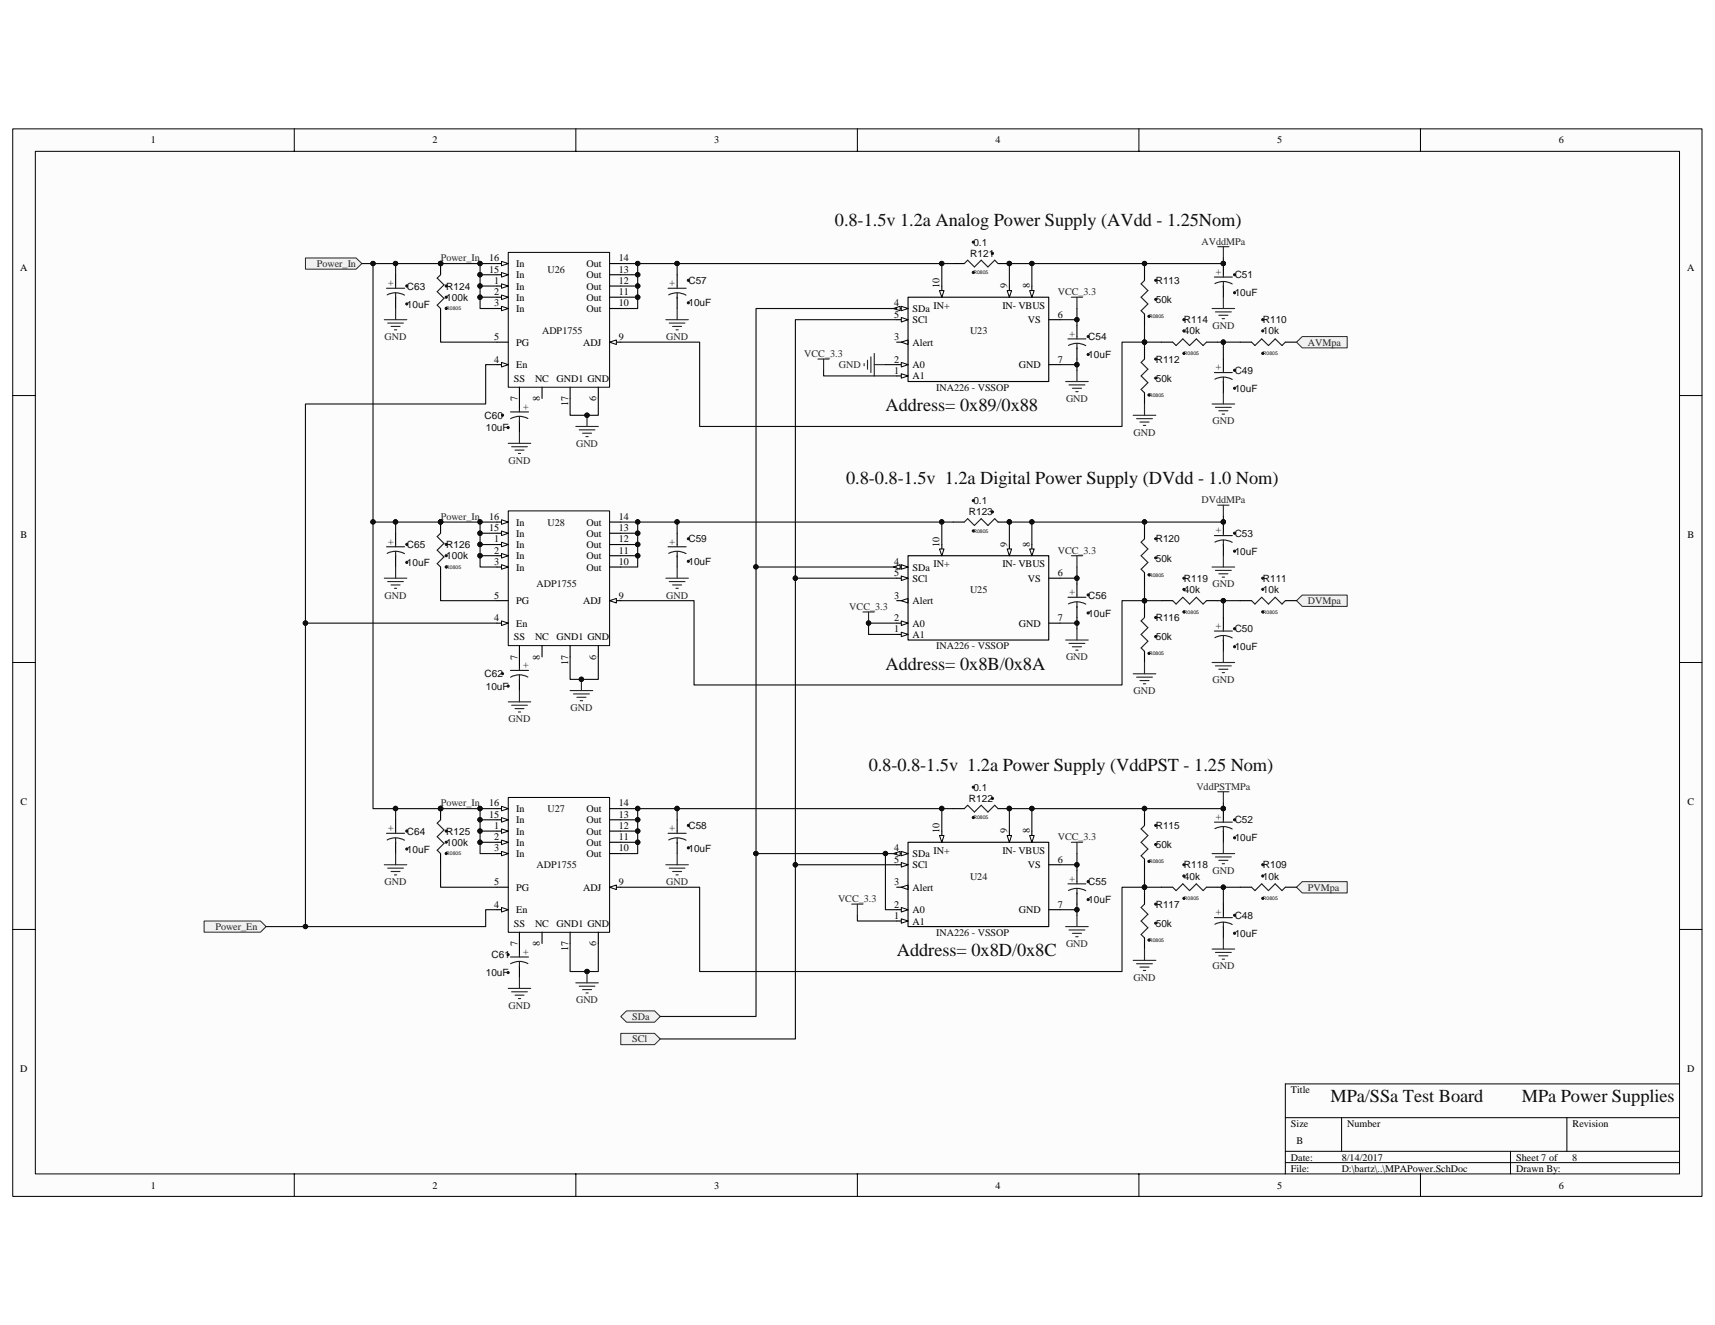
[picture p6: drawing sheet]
<svg xmlns="http://www.w3.org/2000/svg" width="279mm" height="216mm" viewBox="0 0 279 216" stroke-linecap="round" stroke-linejoin="round" font-family="sans-serif">
<path d="M2.1 21h275.2v173.9h-275.2z" fill="#fcfcfc"/>
<path d="M2.1 21h275.2v173.9h-275.2z" fill="none" stroke="#000" stroke-width=".16"/>
<path d="M5.8 24.7h267.8v166.6h-267.8z" fill="#fcfcfc"/>
<g fill="none" stroke="#000" stroke-width=".16">
<path d="M5.8 24.7h267.8v166.6h-267.8zM47.9 21v3.6M93.8 21v3.6M139.7 21v3.6M185.5 21v3.6M231.4 21v3.6M2.1 64.5h3.6M273.6 64.5h3.7M2.1 107.9h3.6M273.6 107.9h3.7M2.1 151.4h3.6M273.6 151.4h3.7"/>
<path d="M273.6 176.6h-64.2v14.7M47.9 191.3v3.6M93.8 191.3v3.6M139.7 191.3v3.6M185.5 191.3v3.6M209.4 182.1h64.2M209.4 187.6h64.2M209.4 189.4h64.2M218.6 182.1v5.5M231.4 191.3v3.6M246.1 187.6v3.7M255.3 182.1v5.5"/>
</g>
<g fill="#0e0e0e" stroke="#0e0e0e" stroke-width=".16">
<path d="M201 47.6h.3v.2h-.3z" fill-rule="evenodd"/>
<path d="M201 44.6h.3v.3h-.3z" fill-rule="evenodd"/>
<path d="M66.1 46.5h.3v.2h-.3z" fill-rule="evenodd"/>
<circle cx="71.8" cy="42.9" r=".35"/>
<circle cx="112.1" cy="49.3" r=".17"/>
<circle cx="112.1" cy="45.7" r=".17"/>
<circle cx="199.3" cy="42.9" r=".35"/>
<circle cx="110.3" cy="42.9" r=".35"/>
<circle cx="186.5" cy="42.9" r=".36"/>
<circle cx="168.1" cy="42.9" r=".35"/>
<circle cx="49.8" cy="101.5" r=".36"/>
<circle cx="66.3" cy="49.5" r=".17"/>
<circle cx="64.4" cy="42.9" r=".35"/>
</g>
<path d="M64.5 44.8v1.8M64.5 48.4v1.9M110.3 44.8v1.8M110.3 48.4v1.9M199.3 42.9v1.9M199.3 46.6v1.8" fill="none" stroke="#000" stroke-width=".18"/>
<path d="M63 47h2.9M63.1 48a2.94 2.94 0 0 1 2.8 .1M64.5 46.6v.4M64.5 47.7v.9M108.8 47h3M108.9 48a2.94 2.94 0 0 1 2.9 .1M110.3 46.6v.4M110.3 47.7v.9M197.8 45.1h3M197.9 46.2a2.87 2.87 0 0 1 2.8 .1M199.3 44.8v.3M199.3 45.9v.9" fill="none" stroke="#1c1c1c" stroke-width=".18"/>
<g fill="none" stroke="#262626" stroke-width=".18">
<path d="M62.6 52.1h3.7M63.2 52.6h2.5M63.7 53.2h1.5M64.3 53.7h.3M64.5 50.3v1.8M108.5 52.1h3.6M109 52.6h2.6M109.6 53.2h1.4M110.1 53.7h.4M110.3 50.3v1.8M197.5 50.3h3.6M198 50.8h2.6"/>
<path d="M198.4 40.2h1.8M198.6 51.4h1.4M199.1 51.9h.4M199.3 40.2v1.8M199.3 48.4v1.9"/>
</g>
<path d="M64.5 42.9v1.9M110.3 42.9v1.9M199.3 42v.9h-31.2M49.8 101.5h31.2" fill="none" stroke="#0e0e0e" stroke-width=".18"/>
<path d="M33.3 150.1h9.1l.9 .9-.9 .9h-9.1z" fill-rule="evenodd" fill="#f0f0f0" stroke="#262626" stroke-width=".16"/>
<g fill="none" stroke="#262626" stroke-width=".18">
<path d="M93.8 69.5h3.7M94.4 70h2.5M94.9 70.6h1.5M95.5 71.1h.3M95.6 67.7v1.8M173.6 62.2h3.7M174.2 62.7h2.5M174.7 63.3h1.5M175.3 63.8h.3M175.5 60.3v1.9M184.6 67.7h3.7M185.2 68.2h2.5"/>
<path d="M185.7 68.8h1.5M186.3 69.3h.3M186.5 65.8v1.9"/>
</g>
<g fill="#0e0e0e" stroke="#0e0e0e" stroke-width=".16">
<path d="M188.2 61.5h.2v.2h-.2z" fill-rule="evenodd"/>
<path d="M188.2 58.4h.2v.2h-.2z" fill-rule="evenodd"/>
<path d="M187.1 64.2h.2v.3h-.2z" fill-rule="evenodd"/>
<path d="M177.2 57.6h.2v.3h-.2z" fill-rule="evenodd"/>
<path d="M177.2 54.7h.2v.2h-.2z" fill-rule="evenodd"/>
<circle cx="95.6" cy="67.7" r=".35"/>
<circle cx="186.5" cy="42.9" r=".36"/>
</g>
<path d="M175.5 53v1.8M175.5 56.7v1.8M186.5 56.7v1.8M146.1 61.3h1.8M186.5 64v1.8" fill="none" stroke="#000" stroke-width=".18"/>
<path d="M174 55.2h2.9M174.1 56.3a2.94 2.94 0 0 1 2.8 0M175.5 54.8v.4M175.5 55.9v1M186.5 58.5l-.6 .6 1.1 1.1-1.1 1.1 1.1 1.1-1.1 1.1 .6 .5" fill="none" stroke="#1c1c1c" stroke-width=".18"/>
<path d="M186.5 42.9v1" fill="none" stroke="#0e0e0e" stroke-width=".18"/>
<path d="M146.8 60.9l1.1 .4-1.1 .3z" fill="#fcfcfc"/>
<path d="M146.8 60.9l1.1 .4-1.1 .3z" fill="none" stroke="#000" stroke-width=".16"/>
<path d="M146.1 59.4h1.8" fill="none" stroke="#000" stroke-width=".18"/>
<path d="M146.8 59.1l1.1 .3-1.1 .4z" fill="#fcfcfc"/>
<path d="M146.8 59.1l1.1 .3-1.1 .4z" fill="none" stroke="#000" stroke-width=".16"/>
<path d="M146.1 55.8h1.8" fill="none" stroke="#000" stroke-width=".18"/>
<path d="M146.8 55.8l1.1-.4v.7z" fill="#fcfcfc"/>
<path d="M146.8 55.8l1.1-.4v.7z" fill="none" stroke="#000" stroke-width=".16"/>
<path d="M146.1 50.3h1.8" fill="none" stroke="#000" stroke-width=".18"/>
<path d="M146.8 49.9l1.1 .4-1.1 .3z" fill="#fcfcfc"/>
<path d="M146.8 49.9l1.1 .4-1.1 .3z" fill="none" stroke="#000" stroke-width=".16"/>
<path d="M145.5 50.3l1.1-.4v.7z" fill="#fcfcfc"/>
<path d="M145.5 50.3l1.1-.4v.7z" fill="none" stroke="#000" stroke-width=".16"/>
<path d="M146.1 52.1h1.8" fill="none" stroke="#000" stroke-width=".18"/>
<path d="M146.8 51.7l1.1 .4-1.1 .4z" fill="#fcfcfc"/>
<path d="M146.8 51.7l1.1 .4-1.1 .4z" fill="none" stroke="#000" stroke-width=".16"/>
<path d="M168.1 46.6v1.8M170.9 52.1h1.8M170.9 59.4h1.8" fill="none" stroke="#000" stroke-width=".18"/>
<path d="M167.7 47.3h.8l-.4 1.1z" fill="#fcfcfc"/>
<path d="M167.7 47.3h.8l-.4 1.1z" fill="none" stroke="#000" stroke-width=".16"/>
<path d="M164.4 46.6v1.8" fill="none" stroke="#000" stroke-width=".18"/>
<path d="M164.1 47.3h.7l-.4 1.1z" fill="#fcfcfc"/>
<path d="M164.1 47.3h.7l-.4 1.1z" fill="none" stroke="#000" stroke-width=".16"/>
<path d="M153.4 46.6v1.8" fill="none" stroke="#000" stroke-width=".18"/>
<path d="M153.1 47.3h.7l-.4 1.1z" fill="#fcfcfc"/>
<path d="M153.1 47.3h.7l-.4 1.1z" fill="none" stroke="#000" stroke-width=".16"/>
<path d="M147.9 48.4h23v13.8h-23zM189.2 55.8h1.9M196.6 55.8h1.8M199.3 58.5v1.8M202.1 55.8h1.8M209.4 55.8h1.8M199.3 62.2v1.8" fill="none" stroke="#000" stroke-width=".18"/>
<path d="M101.1 42.9h52.3M144.3 59.4h1.8M155.3 42.9h-1.9v3.7M164.4 46.6v-3.7h3.7v3.7M172.7 52.1h2.8v.9M175.5 50.3v1.8M175.5 59.4v.9M175.5 58.5v.9h-2.8M186.5 53v2.8h-3.7v13.7h-68.8v-13.7h-12.9M189.2 55.8h-2.7v.9M198.4 55.8h.9M202.1 55.8h-2.8v2.7" fill="none" stroke="#0e0e0e" stroke-width=".18"/>
<g fill="#0e0e0e" stroke="#0e0e0e" stroke-width=".16">
<path d="M192.8 53.8h.2v.2h-.2z" fill-rule="evenodd"/>
<path d="M192.8 57.5h.2v.2h-.2z" fill-rule="evenodd"/>
<path d="M201 63.1h.3v.3h-.3z" fill-rule="evenodd"/>
<path d="M201 60.2h.3v.3h-.3z" fill-rule="evenodd"/>
<path d="M205.6 53.8h.2v.2h-.2z" fill-rule="evenodd"/>
<path d="M205.6 57.5h.2v.2h-.2z" fill-rule="evenodd"/>
<circle cx="153.4" cy="42.9" r=".35"/>
<circle cx="110.3" cy="42.9" r=".35"/>
<circle cx="103.9" cy="42.9" r=".35"/>
<circle cx="164.4" cy="42.9" r=".35"/>
<circle cx="168.1" cy="42.9" r=".35"/>
<circle cx="175.4" cy="52.1" r=".35"/>
<circle cx="175.4" cy="59.4" r=".35"/>
<circle cx="186.5" cy="55.8" r=".36"/>
<circle cx="192.9" cy="52.1" r=".17"/>
<circle cx="199.3" cy="55.8" r=".36"/>
<circle cx="205.7" cy="52.1" r=".17"/>
</g>
<path d="M140.8 59.2v.4M141.3 58.7v1.5M141.9 58.1v2.6M142.4 57.6v3.7M142.4 59.4h1.9M174.5 48.4h1.9M175.5 48.4v1.9M197.5 65.8h3.6M198 66.4h2.6M198.6 66.9h1.4M199.1 67.5h.4M199.3 64v1.8" fill="none" stroke="#262626" stroke-width=".18"/>
<path d="M196.6 55.8l-.6 .5-1.1-1.1-1.1 1.1-1.1-1.1-1.1 1.1-.5-.5M209.4 55.8l-.5 .5-1.1-1.1-1.1 1.1-1.2-1.1-1.1 1.1-.5-.5M197.8 60.7h3M197.9 61.8a2.94 2.94 0 0 1 2.8 0M199.3 60.3v.4M199.3 61.4v1" fill="none" stroke="#1c1c1c" stroke-width=".18"/>
<path d="M211.2 55.8l1-1h7.3v1.9h-7.3z" fill-rule="evenodd" fill="#f0f0f0" stroke="#262626" stroke-width=".16"/>
<path d="M198.4 82.3h1.8M199.3 82.3v1.8" fill="none" stroke="#262626" stroke-width=".18"/>
<path d="M211.2 97.9l1-.9h7.3v1.8h-7.3z" fill-rule="evenodd" fill="#f0f0f0" stroke="#262626" stroke-width=".16"/>
<path d="M198.4 129h1.8M199.3 129v1.9" fill="none" stroke="#262626" stroke-width=".18"/>
<path d="M211.2 144.6l1-.9h7.3v1.8h-7.3z" fill-rule="evenodd" fill="#f0f0f0" stroke="#262626" stroke-width=".16"/>
<path d="M60.8 42.9v88.9h20.2M81 59.4h-1.9v6.4h-29.3v85.2h-6.5M81 148.2h-1.9v2.8h-29.3" fill="none" stroke="#0e0e0e" stroke-width=".18"/>
<g fill="#0e0e0e" stroke="#0e0e0e" stroke-width=".16">
<circle cx="49.8" cy="101.5" r=".36"/>
<circle cx="49.8" cy="151" r=".36"/>
<circle cx="60.8" cy="42.9" r=".35"/>
<circle cx="60.8" cy="85" r=".35"/>
<circle cx="64.4" cy="131.7" r=".36"/>
<circle cx="71.8" cy="131.7" r=".36"/>
<circle cx="78.2" cy="131.7" r=".36"/>
</g>
<path d="M49.8 42h8.2l.9 .9-.9 1h-8.2z" fill-rule="evenodd" fill="#f0f0f0" stroke="#262626" stroke-width=".16"/>
<path d="M103.9 42.9v1.9h-2.8" fill="none" stroke="#0e0e0e" stroke-width=".18"/>
<g fill="#0e0e0e" stroke="#0e0e0e" stroke-width=".16">
<circle cx="103.9" cy="44.8" r=".35"/>
<circle cx="103.9" cy="42.9" r=".35"/>
</g>
<path d="M81 59.4h1.8" fill="none" stroke="#000" stroke-width=".18"/>
<path d="M81.7 59.1l1.1 .3-1.1 .4z" fill="#fcfcfc"/>
<path d="M81.7 59.1l1.1 .3-1.1 .4z" fill="none" stroke="#000" stroke-width=".16"/>
<path d="M81 46.6h1.8" fill="none" stroke="#000" stroke-width=".18"/>
<path d="M81.7 46.2l1.1 .4-1.1 .4z" fill="#fcfcfc"/>
<path d="M81.7 46.2l1.1 .4-1.1 .4z" fill="none" stroke="#000" stroke-width=".16"/>
<path d="M99.3 46.6h1.8M99.3 55.8h1.8" fill="none" stroke="#000" stroke-width=".18"/>
<path d="M99.3 55.8l1.1-.4v.7z" fill="#fcfcfc"/>
<path d="M82.8 41.1h16.5v22h-16.5zM99.3 55.8l1.1-.4v.7z" fill="none" stroke="#000" stroke-width=".16"/>
<path d="M81 55.8h1.8M81 48.4h1.8M97.5 63.1v1.8" fill="none" stroke="#000" stroke-width=".18"/>
<path d="M81.7 48.1l1.1 .3-1.1 .4z" fill="#fcfcfc"/>
<path d="M81.7 48.1l1.1 .3-1.1 .4z" fill="none" stroke="#000" stroke-width=".16"/>
<path d="M81 50.3h1.8M99.3 48.4h1.8M84.6 63.1v1.8" fill="none" stroke="#000" stroke-width=".18"/>
<path d="M81.7 49.9l1.1 .4-1.1 .3z" fill="#fcfcfc"/>
<path d="M81.7 49.9l1.1 .4-1.1 .3z" fill="none" stroke="#000" stroke-width=".16"/>
<path d="M81 42.9h1.8M99.3 50.3h1.8" fill="none" stroke="#000" stroke-width=".18"/>
<path d="M81.7 42.6l1.1 .3-1.1 .4z" fill="#fcfcfc"/>
<path d="M81.7 42.6l1.1 .3-1.1 .4z" fill="none" stroke="#000" stroke-width=".16"/>
<path d="M81 44.8h1.8M99.3 42.9h1.8" fill="none" stroke="#000" stroke-width=".18"/>
<path d="M81.7 44.4l1.1 .4-1.1 .3z" fill="#fcfcfc"/>
<path d="M81.7 44.4l1.1 .4-1.1 .3z" fill="none" stroke="#000" stroke-width=".16"/>
<g fill="none" stroke="#000" stroke-width=".18">
<path d="M71.8 42.9v1.9M71.8 50.3v1.8M99.3 44.8h1.8M88.3 63.1v1.8M92.9 63.1v1.8M64.5 86.9v1.8M64.5 90.6v1.8M110.3 86.9v1.8M110.3 90.6v1.8M175.5 95.1v1.9M175.5 98.8v1.8M186.5 98.8v1.8"/>
<path d="M199.3 85.1v1.8M199.3 88.7v1.9M146.1 103.4h1.8M186.5 106.1v1.8"/>
</g>
<g fill="none" stroke="#0e0e0e" stroke-width=".18">
<path d="M58.9 42.9h22.1M71.8 52.1v3.7h9.2M78.2 48.4v1.9h2.8M78.2 42.9v5.5h2.8M78.2 46.6h2.8M78.2 44.8h2.8M101.1 46.6h2.8M101.1 48.4h2.8M103.9 44.8v5.5h-2.8M60.8 85.1h20.2M64.5 85.1v1.8M110.3 85.1v1.8"/>
<path d="M186.5 85.1v.9M199.3 84.1v1h-31.2"/>
</g>
<g fill="#0e0e0e" stroke="#0e0e0e" stroke-width=".16">
<path d="M72.6 48.3h.2v.3h-.2z" fill-rule="evenodd"/>
<path d="M72.6 46.5h.2v.2h-.2z" fill-rule="evenodd"/>
<path d="M72.6 50.1h.2v.3h-.2z" fill-rule="evenodd"/>
<path d="M201 86.8h.3v.2h-.3z" fill-rule="evenodd"/>
<path d="M66.1 91.5h.3v.3h-.3z" fill-rule="evenodd"/>
<path d="M188.2 103.6h.2v.3h-.2z" fill-rule="evenodd"/>
<path d="M188.2 100.5h.2v.2h-.2z" fill-rule="evenodd"/>
<path d="M187.1 106.4h.2v.2h-.2z" fill-rule="evenodd"/>
<path d="M177.2 99.8h.2v.2h-.2z" fill-rule="evenodd"/>
<path d="M177.2 96.8h.2v.3h-.2z" fill-rule="evenodd"/>
<circle cx="103.9" cy="46.6" r=".35"/>
<circle cx="103.9" cy="44.8" r=".35"/>
<circle cx="103.9" cy="48.4" r=".36"/>
<circle cx="78.2" cy="48.4" r=".36"/>
<circle cx="78.2" cy="46.6" r=".35"/>
<circle cx="78.2" cy="44.8" r=".35"/>
<circle cx="78.2" cy="42.9" r=".35"/>
<circle cx="71.8" cy="42.9" r=".35"/>
<circle cx="60.8" cy="42.9" r=".35"/>
<circle cx="64.4" cy="42.9" r=".35"/>
<circle cx="60.8" cy="85" r=".35"/>
<circle cx="64.4" cy="85" r=".35"/>
<circle cx="71.8" cy="85" r=".35"/>
<circle cx="78.2" cy="85" r=".35"/>
<circle cx="112.1" cy="91.5" r=".17"/>
<circle cx="112.1" cy="87.8" r=".17"/>
<circle cx="201.1" cy="89.8" r=".17"/>
<circle cx="199.3" cy="85" r=".35"/>
<circle cx="110.3" cy="85" r=".35"/>
<circle cx="186.5" cy="85" r=".36"/>
<circle cx="168.1" cy="85" r=".35"/>
<circle cx="66.3" cy="88.7" r=".17"/>
<circle cx="94.7" cy="110.7" r=".35"/>
</g>
<g fill="none" stroke="#1c1c1c" stroke-width=".18">
<path d="M71.8 44.8l-.6 .5 1.1 1.1-1.1 1.1 1.1 1.1-1.1 1.1 .6 .6M63 89.1h2.9M63.1 90.2a2.94 2.94 0 0 1 2.8 0M64.5 88.7v.4M64.5 89.8v.9M108.8 89.1h3M108.9 90.2a2.94 2.94 0 0 1 2.9 0M110.3 88.7v.4M110.3 89.8v.9M174 97.3h2.9M174.1 98.4a2.94 2.94 0 0 1 2.8 0M175.5 97v.3"/>
<path d="M175.5 98.1v.9M197.8 87.3h3M197.9 88.3a2.94 2.94 0 0 1 2.8 .1M199.3 86.9v.4M199.3 88v.9M186.5 100.6l-.6 .6 1.1 1.1-1.1 1.1 1.1 1.1-1.1 1.1 .6 .5"/>
</g>
<g fill="none" stroke="#262626" stroke-width=".18">
<path d="M62.6 94.2h3.7M63.2 94.8h2.5M63.7 95.3h1.5M64.3 95.9h.3M64.5 92.4v1.8M108.5 94.2h3.6M109 94.8h2.6M109.6 95.3h1.4M110.1 95.9h.4M110.3 92.4v1.8M197.5 92.4h3.6M198 92.9h2.6"/>
<path d="M198.6 93.5h1.4M199.1 94h.4M199.3 90.6v1.8M92.9 112.5h3.7M93.4 113.1h2.6M94 113.6h1.5M94.5 114.2h.4M94.7 110.7v1.8M173.6 104.3h3.7M174.2 104.8h2.5M174.7 105.4h1.5M175.3 105.9h.3"/>
<path d="M175.5 102.5v1.8M184.6 109.8h3.7M185.2 110.3h2.5M185.7 110.9h1.5M186.3 111.4h.3M186.5 107.9v1.9"/>
</g>
<path d="M146.8 103l1.1 .4-1.1 .3z" fill="#fcfcfc"/>
<path d="M146.8 103l1.1 .4-1.1 .3z" fill="none" stroke="#000" stroke-width=".16"/>
<path d="M146.1 101.5h1.8" fill="none" stroke="#000" stroke-width=".18"/>
<path d="M146.8 101.2l1.1 .3-1.1 .4z" fill="#fcfcfc"/>
<path d="M146.8 101.2l1.1 .3-1.1 .4z" fill="none" stroke="#000" stroke-width=".16"/>
<path d="M146.1 97.9h1.8" fill="none" stroke="#000" stroke-width=".18"/>
<path d="M146.8 97.9l1.1-.4v.8z" fill="#fcfcfc"/>
<path d="M146.8 97.9l1.1-.4v.8z" fill="none" stroke="#000" stroke-width=".16"/>
<path d="M146.1 92.4h1.8" fill="none" stroke="#000" stroke-width=".18"/>
<path d="M146.8 92l1.1 .4-1.1 .4z" fill="#fcfcfc"/>
<path d="M146.8 92l1.1 .4-1.1 .4z" fill="none" stroke="#000" stroke-width=".16"/>
<path d="M145.5 92.4l1.1-.4v.8z" fill="#fcfcfc"/>
<path d="M145.5 92.4l1.1-.4v.8z" fill="none" stroke="#000" stroke-width=".16"/>
<path d="M146.1 94.2h1.8" fill="none" stroke="#000" stroke-width=".18"/>
<path d="M146.8 93.9l1.1 .3-1.1 .4z" fill="#fcfcfc"/>
<path d="M146.8 93.9l1.1 .3-1.1 .4z" fill="none" stroke="#000" stroke-width=".16"/>
<path d="M168.1 88.7v1.9M170.9 94.2h1.8M170.9 101.5h1.8" fill="none" stroke="#000" stroke-width=".18"/>
<path d="M167.7 89.5h.8l-.4 1.1z" fill="#fcfcfc"/>
<path d="M167.7 89.5h.8l-.4 1.1z" fill="none" stroke="#000" stroke-width=".16"/>
<path d="M164.4 88.7v1.9" fill="none" stroke="#000" stroke-width=".18"/>
<path d="M164.1 89.5h.7l-.4 1.1z" fill="#fcfcfc"/>
<path d="M164.1 89.5h.7l-.4 1.1z" fill="none" stroke="#000" stroke-width=".16"/>
<path d="M153.4 88.7v1.9" fill="none" stroke="#000" stroke-width=".18"/>
<path d="M153.1 89.5h.7l-.4 1.1z" fill="#fcfcfc"/>
<path d="M153.1 89.5h.7l-.4 1.1z" fill="none" stroke="#000" stroke-width=".16"/>
<path d="M147.9 90.6h23v13.7h-23zM189.2 97.9h1.9M196.6 97.9h1.8M202.1 97.9h1.8M209.4 97.9h1.8M81 101.5h1.8M199.3 100.6v1.9M199.3 104.3v1.8" fill="none" stroke="#000" stroke-width=".18"/>
<path d="M101.1 85.1h52.3M103.9 85.1v1.8h-2.8M155.3 85.1h-1.9v3.6M164.4 88.7v-3.6h3.7v3.6M172.7 94.2h2.8v.9M175.5 92.4v1.8M186.5 95.1v2.8h-3.7v13.7h-69.7v-13.7h-12M189.2 97.9h-2.7v.9M198.4 97.9h.9M202.1 97.9h-2.8v2.7M175.5 101.5v1M175.5 100.6v.9h-2.8" fill="none" stroke="#0e0e0e" stroke-width=".18"/>
<g fill="#0e0e0e" stroke="#0e0e0e" stroke-width=".16">
<path d="M192.8 95.9h.2v.2h-.2z" fill-rule="evenodd"/>
<path d="M192.8 94.1h.2v.2h-.2z" fill-rule="evenodd"/>
<path d="M192.8 99.6h.2v.2h-.2z" fill-rule="evenodd"/>
<path d="M201 105.3h.3v.2h-.3z" fill-rule="evenodd"/>
<path d="M205.6 99.6h.2v.2h-.2z" fill-rule="evenodd"/>
<circle cx="153.4" cy="85" r=".35"/>
<circle cx="110.3" cy="85" r=".35"/>
<circle cx="103.9" cy="85" r=".35"/>
<circle cx="164.4" cy="85" r=".35"/>
<circle cx="168.1" cy="85" r=".35"/>
<circle cx="175.4" cy="94.2" r=".35"/>
<circle cx="175.4" cy="101.5" r=".35"/>
<circle cx="186.5" cy="97.9" r=".36"/>
<circle cx="199.3" cy="97.9" r=".36"/>
<circle cx="201.1" cy="102.4" r=".17"/>
<circle cx="205.7" cy="96" r=".17"/>
<circle cx="205.7" cy="94.2" r=".17"/>
<circle cx="103.9" cy="86.9" r=".36"/>
</g>
<path d="M174.5 90.6h1.9M175.5 90.6v1.8M197.5 107.9h3.6M198 108.5h2.6M198.6 109.1h1.4M199.1 109.6h.4M199.3 106.1v1.8" fill="none" stroke="#262626" stroke-width=".18"/>
<path d="M196.6 97.9l-.6 .5-1.1-1.1-1.1 1.1-1.1-1.1-1.1 1.1-.5-.5M209.4 97.9l-.5 .5-1.1-1.1-1.1 1.1-1.2-1.1-1.1 1.1-.5-.5M197.8 102.8h3M197.9 103.9a2.79 2.79 0 0 1 2.8 0M199.3 102.5v.3M199.3 103.5v1" fill="none" stroke="#1c1c1c" stroke-width=".18"/>
<path d="M81.7 101.2l1.1 .3-1.1 .4z" fill="#fcfcfc"/>
<path d="M81.7 101.2l1.1 .3-1.1 .4z" fill="none" stroke="#000" stroke-width=".16"/>
<path d="M81 88.7h1.8" fill="none" stroke="#000" stroke-width=".18"/>
<path d="M81.7 88.3l1.1 .4-1.1 .4z" fill="#fcfcfc"/>
<path d="M81.7 88.3l1.1 .4-1.1 .4z" fill="none" stroke="#000" stroke-width=".16"/>
<path d="M99.3 88.7h1.8M99.3 97.9h1.8" fill="none" stroke="#000" stroke-width=".18"/>
<path d="M99.3 97.9l1.1-.4v.8z" fill="#fcfcfc"/>
<path d="M82.8 83.2h16.5v22h-16.5zM99.3 97.9l1.1-.4v.8z" fill="none" stroke="#000" stroke-width=".16"/>
<path d="M81 97.9h1.8M81 90.6h1.8M97.5 105.2v1.8" fill="none" stroke="#000" stroke-width=".18"/>
<path d="M81.7 90.2l1.1 .4-1.1 .3z" fill="#fcfcfc"/>
<path d="M81.7 90.2l1.1 .4-1.1 .3z" fill="none" stroke="#000" stroke-width=".16"/>
<path d="M81 92.4h1.8M99.3 90.6h1.8M84.6 105.2v1.8" fill="none" stroke="#000" stroke-width=".18"/>
<path d="M81.7 92l1.1 .4-1.1 .4z" fill="#fcfcfc"/>
<path d="M81.7 92l1.1 .4-1.1 .4z" fill="none" stroke="#000" stroke-width=".16"/>
<path d="M81 85.1h1.8M99.3 92.4h1.8" fill="none" stroke="#000" stroke-width=".18"/>
<path d="M81.7 84.7l1.1 .4-1.1 .3z" fill="#fcfcfc"/>
<path d="M81.7 84.7l1.1 .4-1.1 .3z" fill="none" stroke="#000" stroke-width=".16"/>
<path d="M81 86.9h1.8M99.3 85.1h1.8" fill="none" stroke="#000" stroke-width=".18"/>
<path d="M81.7 86.5l1.1 .4-1.1 .4z" fill="#fcfcfc"/>
<path d="M81.7 86.5l1.1 .4-1.1 .4z" fill="none" stroke="#000" stroke-width=".16"/>
<g fill="none" stroke="#000" stroke-width=".18">
<path d="M71.8 85.1v1.8M71.8 92.4v1.8M99.3 86.9h1.8M88.3 105.2v1.8M92.9 105.2v1.8M64.5 133.6v1.8M64.5 137.2v1.9M110.3 133.6v1.8M110.3 137.2v1.9M199.3 131.8v1.8M199.3 135.4v1.8M146.1 150.1h1.8"/>
<path d="M175.5 141.8v1.9M175.5 145.5v1.8M186.5 145.5v1.8M186.5 152.8v1.8"/>
</g>
<path d="M71.8 94.2v3.7h9.2M78.2 90.6v1.8h2.8M78.2 85.1v5.5h2.8M78.2 88.7h2.8M78.2 86.9h2.8M101.1 88.7h2.8M101.1 90.6h2.8M103.9 86.9v5.5h-2.8M64.5 131.8v1.8M110.3 131.8v1.8M186.5 131.8v.9M199.3 130.9v.9h-31.2" fill="none" stroke="#0e0e0e" stroke-width=".18"/>
<g fill="#0e0e0e" stroke="#0e0e0e" stroke-width=".16">
<path d="M72.6 90.4h.2v.3h-.2z" fill-rule="evenodd"/>
<path d="M72.6 88.6h.2v.2h-.2z" fill-rule="evenodd"/>
<path d="M72.6 92.3h.2v.2h-.2z" fill-rule="evenodd"/>
<path d="M201 136.4h.3v.2h-.3z" fill-rule="evenodd"/>
<path d="M201 133.5h.3v.2h-.3z" fill-rule="evenodd"/>
<path d="M66.1 135.3h.3v.2h-.3z" fill-rule="evenodd"/>
<path d="M188.2 150.3h.2v.2h-.2z" fill-rule="evenodd"/>
<path d="M188.2 147.2h.2v.2h-.2z" fill-rule="evenodd"/>
<path d="M187.1 153h.2v.3h-.2z" fill-rule="evenodd"/>
<path d="M177.2 146.5h.2v.2h-.2z" fill-rule="evenodd"/>
<path d="M177.2 143.5h.2v.3h-.2z" fill-rule="evenodd"/>
<circle cx="103.9" cy="88.7" r=".36"/>
<circle cx="103.9" cy="86.9" r=".36"/>
<circle cx="103.9" cy="90.5" r=".36"/>
<circle cx="78.2" cy="90.5" r=".36"/>
<circle cx="78.2" cy="88.7" r=".36"/>
<circle cx="78.2" cy="86.9" r=".36"/>
<circle cx="78.2" cy="85" r=".35"/>
<circle cx="71.8" cy="85" r=".35"/>
<circle cx="71.8" cy="131.7" r=".36"/>
<circle cx="112.1" cy="138.2" r=".17"/>
<circle cx="112.1" cy="134.5" r=".17"/>
<circle cx="199.3" cy="131.7" r=".36"/>
<circle cx="110.3" cy="131.7" r=".36"/>
<circle cx="186.5" cy="131.7" r=".36"/>
<circle cx="168.1" cy="131.7" r=".36"/>
<circle cx="66.3" cy="138.3" r=".17"/>
<circle cx="64.4" cy="131.7" r=".36"/>
<circle cx="95.6" cy="158.3" r=".35"/>
</g>
<g fill="none" stroke="#1c1c1c" stroke-width=".18">
<path d="M71.8 86.9l-.6 .5 1.1 1.1-1.1 1.1 1.1 1.1-1.1 1.1 .6 .6M63 135.8h2.9M63.1 136.9a2.94 2.94 0 0 1 2.8 0M64.5 135.4v.4M64.5 136.5v.9M108.8 135.8h3M108.9 136.9a2.94 2.94 0 0 1 2.9 0M110.3 135.4v.4M110.3 136.5v.9M197.8 134h3M197.9 135a2.87 2.87 0 0 1 2.8 .1M199.3 133.6v.4"/>
<path d="M199.3 134.7v.9M174 144h2.9M174.1 145.1a2.94 2.94 0 0 1 2.8 0M175.5 143.7v.3M175.5 144.8v.9M186.5 147.3l-.6 .6 1.1 1.1-1.1 1.1 1.1 1.1-1.1 1.1 .6 .5"/>
</g>
<g fill="none" stroke="#262626" stroke-width=".18">
<path d="M64.5 139.1v1.8M110.3 139.1v1.8M197.5 139.1h3.6M198 139.6h2.6M199.3 137.2v1.9M62.6 140.9h3.7M63.2 141.5h2.5M63.7 142h1.5M64.3 142.6h.3M95.6 158.3v1.8M108.5 140.9h3.6M109 141.5h2.6"/>
<path d="M109.6 142h1.4M110.1 142.6h.4M173.6 151h3.7M174.2 151.5h2.5M174.7 152.1h1.5M175.3 152.6h.3M175.5 149.2v1.8M184.6 156.5h3.7M185.2 157h2.5M185.7 157.6h1.5M186.3 158.1h.3M186.5 154.6v1.9"/>
<path d="M198.6 140.2h1.4M199.1 140.7h.4M93.8 160.1h3.7M94.4 160.7h2.5M94.9 161.2h1.5M95.5 161.8h.3"/>
</g>
<path d="M146.8 149.7l1.1 .4-1.1 .3z" fill="#fcfcfc"/>
<path d="M146.8 149.7l1.1 .4-1.1 .3z" fill="none" stroke="#000" stroke-width=".16"/>
<path d="M146.1 148.2h1.8" fill="none" stroke="#000" stroke-width=".18"/>
<path d="M146.8 147.9l1.1 .3-1.1 .4z" fill="#fcfcfc"/>
<path d="M146.8 147.9l1.1 .3-1.1 .4z" fill="none" stroke="#000" stroke-width=".16"/>
<path d="M146.1 144.6h1.8" fill="none" stroke="#000" stroke-width=".18"/>
<path d="M146.8 144.6l1.1-.4v.7z" fill="#fcfcfc"/>
<path d="M146.8 144.6l1.1-.4v.7z" fill="none" stroke="#000" stroke-width=".16"/>
<path d="M146.1 139.1h1.8" fill="none" stroke="#000" stroke-width=".18"/>
<path d="M146.8 138.7l1.1 .4-1.1 .3z" fill="#fcfcfc"/>
<path d="M146.8 138.7l1.1 .4-1.1 .3z" fill="none" stroke="#000" stroke-width=".16"/>
<path d="M145.5 139.1l1.1-.4v.7z" fill="#fcfcfc"/>
<path d="M145.5 139.1l1.1-.4v.7z" fill="none" stroke="#000" stroke-width=".16"/>
<path d="M146.1 140.9h1.8" fill="none" stroke="#000" stroke-width=".18"/>
<path d="M146.8 140.5l1.1 .4-1.1 .4z" fill="#fcfcfc"/>
<path d="M146.8 140.5l1.1 .4-1.1 .4z" fill="none" stroke="#000" stroke-width=".16"/>
<path d="M168.1 135.4v1.8M170.9 140.9h1.8M170.9 148.2h1.8" fill="none" stroke="#000" stroke-width=".18"/>
<path d="M167.7 136.1h.8l-.4 1.1z" fill="#fcfcfc"/>
<path d="M167.7 136.1h.8l-.4 1.1z" fill="none" stroke="#000" stroke-width=".16"/>
<path d="M164.4 135.4v1.8" fill="none" stroke="#000" stroke-width=".18"/>
<path d="M164.1 136.1h.7l-.4 1.1z" fill="#fcfcfc"/>
<path d="M164.1 136.1h.7l-.4 1.1z" fill="none" stroke="#000" stroke-width=".16"/>
<path d="M153.4 135.4v1.8" fill="none" stroke="#000" stroke-width=".18"/>
<path d="M153.1 136.1h.7l-.4 1.1z" fill="#fcfcfc"/>
<path d="M153.1 136.1h.7l-.4 1.1z" fill="none" stroke="#000" stroke-width=".16"/>
<path d="M147.9 137.2h23v13.8h-23z" fill="none" stroke="#000" stroke-width=".18"/>
<g fill="#f0f0f0" stroke="#262626" stroke-width=".16">
<path d="M101.1 165.6l1-.9h4.5l1 .9-1 1h-4.5z" fill-rule="evenodd"/>
<path d="M101.1 168.4h5.5l1 .9-1 .9h-5.5z" fill-rule="evenodd"/>
</g>
<path d="M101.1 131.8h52.3M103.9 131.8v1.8h-2.8M155.3 131.8h-1.9v3.6M164.4 135.4v-3.6h3.7v3.6M175.5 139.1v1.8M172.7 140.9h2.8v.9M175.5 148.2v1M175.5 147.3v.9h-2.8M186.5 141.8v2.8h-3.7v13.7h-68.8v-13.7h-12.9M189.2 144.6h-2.7v.9M198.4 144.6h.9M202.1 144.6h-2.8v2.7" fill="none" stroke="#0e0e0e" stroke-width=".18"/>
<g fill="#0e0e0e" stroke="#0e0e0e" stroke-width=".16">
<path d="M192.8 142.6h.2v.3h-.2z" fill-rule="evenodd"/>
<path d="M192.8 140.8h.2v.2h-.2z" fill-rule="evenodd"/>
<path d="M192.8 146.3h.2v.2h-.2z" fill-rule="evenodd"/>
<path d="M201 151.9h.3v.3h-.3z" fill-rule="evenodd"/>
<path d="M205.6 142.6h.2v.3h-.2z" fill-rule="evenodd"/>
<circle cx="153.4" cy="131.7" r=".36"/>
<circle cx="110.3" cy="131.7" r=".36"/>
<circle cx="103.9" cy="131.7" r=".36"/>
<circle cx="164.4" cy="131.7" r=".36"/>
<circle cx="168.1" cy="131.7" r=".36"/>
<circle cx="175.4" cy="140.9" r=".35"/>
<circle cx="175.4" cy="148.2" r=".35"/>
<circle cx="186.5" cy="144.6" r=".36"/>
<circle cx="199.3" cy="144.6" r=".36"/>
<circle cx="201.1" cy="149.1" r=".17"/>
<circle cx="205.7" cy="140.9" r=".17"/>
<circle cx="205.7" cy="146.4" r=".17"/>
<circle cx="103.9" cy="133.6" r=".35"/>
</g>
<path d="M174.5 137.2h1.9M175.5 137.2v1.9M197.5 154.6h3.6M198 155.2h2.6M198.6 155.7h1.4M199.1 156.3h.4M199.3 152.8v1.8" fill="none" stroke="#262626" stroke-width=".18"/>
<path d="M81 148.2h1.8M189.2 144.6h1.9M196.6 144.6h1.8M199.3 147.3v1.9M199.3 151v1.8M202.1 144.6h1.8M209.4 144.6h1.8" fill="none" stroke="#000" stroke-width=".18"/>
<path d="M196.6 144.6l-.6 .5-1.1-1.1-1.1 1.1-1.1-1.1-1.1 1.1-.5-.5M197.8 149.5h3M197.9 150.6a2.94 2.94 0 0 1 2.8 0M199.3 149.2v.3M199.3 150.3v.9M209.4 144.6l-.5 .5-1.1-1.1-1.1 1.1-1.2-1.1-1.1 1.1-.5-.5" fill="none" stroke="#1c1c1c" stroke-width=".18"/>
<path d="M81.7 147.9l1.1 .3-1.1 .4z" fill="#fcfcfc"/>
<path d="M81.7 147.9l1.1 .3-1.1 .4z" fill="none" stroke="#000" stroke-width=".16"/>
<path d="M81 135.4h1.8" fill="none" stroke="#000" stroke-width=".18"/>
<path d="M81.7 135.1l1.1 .3-1.1 .4z" fill="#fcfcfc"/>
<path d="M81.7 135.1l1.1 .3-1.1 .4z" fill="none" stroke="#000" stroke-width=".16"/>
<path d="M99.3 135.4h1.8M99.3 144.6h1.8" fill="none" stroke="#000" stroke-width=".18"/>
<path d="M99.3 144.6l1.1-.4v.7z" fill="#fcfcfc"/>
<path d="M82.8 129.9h16.5v22h-16.5zM99.3 144.6l1.1-.4v.7z" fill="none" stroke="#000" stroke-width=".16"/>
<path d="M81 137.2h1.8M81 144.6h1.8M97.5 151.9v1.8" fill="none" stroke="#000" stroke-width=".18"/>
<path d="M81.7 136.9l1.1 .3-1.1 .4z" fill="#fcfcfc"/>
<path d="M81.7 136.9l1.1 .3-1.1 .4z" fill="none" stroke="#000" stroke-width=".16"/>
<path d="M81 139.1h1.8M99.3 137.2h1.8M84.6 151.9v1.8" fill="none" stroke="#000" stroke-width=".18"/>
<path d="M81.7 138.7l1.1 .4-1.1 .3z" fill="#fcfcfc"/>
<path d="M81.7 138.7l1.1 .4-1.1 .3z" fill="none" stroke="#000" stroke-width=".16"/>
<path d="M81 131.8h1.8M99.3 139.1h1.8" fill="none" stroke="#000" stroke-width=".18"/>
<path d="M81.7 131.4l1.1 .4-1.1 .3z" fill="#fcfcfc"/>
<path d="M81.7 131.4l1.1 .4-1.1 .3z" fill="none" stroke="#000" stroke-width=".16"/>
<path d="M81 133.6h1.8M99.3 131.8h1.8" fill="none" stroke="#000" stroke-width=".18"/>
<path d="M81.7 133.2l1.1 .4-1.1 .4z" fill="#fcfcfc"/>
<path d="M81.7 133.2l1.1 .4-1.1 .4z" fill="none" stroke="#000" stroke-width=".16"/>
<g fill="none" stroke="#000" stroke-width=".18">
<path d="M155.3 42.9h1.8M162.6 42.9h1.8M186.5 43.9v1.8M186.5 51.2v1.8M84.6 64.9v1.9M84.6 68.6v1.8M155.3 85.1h1.8M162.6 85.1h1.8M186.5 86v1.8M186.5 93.3v1.8M84.6 107v1.9M84.6 110.7v1.8"/>
<path d="M71.8 131.8v1.8M71.8 139.1v1.8M99.3 133.6h1.8M155.3 131.8h1.8M162.6 131.8h1.8M186.5 132.7v1.8M186.5 140v1.8M84.6 153.7v1.9M84.6 157.4v1.8M88.3 151.9v1.8M92.9 151.9v1.8"/>
</g>
<g fill="none" stroke="#0e0e0e" stroke-width=".18">
<path d="M146.1 52.1h-16.5v42.1M146.1 50.3h-22.9v42.1M92.9 64.9v2.8h4.6v-2.8M134.2 60.3v1h11.9M146.1 94.2h-16.5v46.7M146.1 92.4h-22.9v46.7M92.9 107v3.7h4.6v-3.7M146.1 101.5h-4.6v1.9h4.6M78.2 137.2v1.9h2.8M78.2 131.8v5.4h2.8M78.2 135.4h2.8M78.2 133.6h2.8"/>
<path d="M101.1 135.4h2.8M101.1 137.2h2.8M103.9 133.6v5.5h-2.8M144.3 139.1v9.1h1.8M146.1 139.1h-22.9v26.5h-15.6M71.8 140.9v3.7h9.2M92.9 153.7v4.6h4.6v-4.6M139.7 149.2v.9h6.4M146.1 140.9h-16.5v28.4h-22"/>
</g>
<g fill="#0e0e0e" stroke="#0e0e0e" stroke-width=".16">
<path d="M72.6 137.1h.2v.3l-.2-.1z" fill-rule="evenodd"/>
<path d="M72.6 135.3h.2v.2h-.2z" fill-rule="evenodd"/>
<path d="M72.6 138.9h.2v.3h-.2z" fill-rule="evenodd"/>
<path d="M82.7 69.5h.2v.3h-.2z" fill-rule="evenodd"/>
<path d="M81.7 67.5h.3v.3h-.3z" fill-rule="evenodd"/>
<path d="M82.7 111.7h.2v.2h-.2z" fill-rule="evenodd"/>
<path d="M82.7 158.4h.2v.2h-.2z" fill-rule="evenodd"/>
<path d="M188.2 48.7h.2v.2h-.2z" fill-rule="evenodd"/>
<path d="M188.2 45.6h.2v.2h-.2z" fill-rule="evenodd"/>
<path d="M187.1 51.4h.2v.3h-.2z" fill-rule="evenodd"/>
<path d="M188.2 90.8h.2v.2h-.2z" fill-rule="evenodd"/>
<path d="M188.2 87.7h.2v.2h-.2z" fill-rule="evenodd"/>
<path d="M187.1 93.5h.2v.3h-.2z" fill-rule="evenodd"/>
<path d="M188.2 137.5h.2v.2h-.2z" fill-rule="evenodd"/>
<path d="M188.2 134.4h.2v.2h-.2z" fill-rule="evenodd"/>
<path d="M187.1 140.2h.2v.3h-.2z" fill-rule="evenodd"/>
<path d="M161.6 41.2h.2v.2h-.2z" fill-rule="evenodd"/>
<path d="M158.4 44.3h.3v.2h-.3z" fill-rule="evenodd"/>
<path d="M158.4 81.5h.3v.2h-.3z" fill-rule="evenodd"/>
<path d="M161.6 83.3h.2v.2h-.2z" fill-rule="evenodd"/>
<path d="M158.4 86.4h.3v.2h-.3z" fill-rule="evenodd"/>
<path d="M161.6 130h.2v.2h-.2z" fill-rule="evenodd"/>
<path d="M158.4 133.1h.3v.2h-.3z" fill-rule="evenodd"/>
<circle cx="103.9" cy="135.4" r=".35"/>
<circle cx="103.9" cy="133.6" r=".35"/>
<circle cx="103.9" cy="137.2" r=".36"/>
<circle cx="78.2" cy="137.2" r=".36"/>
<circle cx="78.2" cy="135.4" r=".35"/>
<circle cx="78.2" cy="133.6" r=".35"/>
<circle cx="78.2" cy="131.7" r=".36"/>
<circle cx="71.8" cy="131.7" r=".36"/>
<circle cx="81.9" cy="109.8" r=".17"/>
<circle cx="82.8" cy="155.6" r=".17"/>
<circle cx="141.5" cy="101.5" r=".35"/>
<circle cx="144.3" cy="139.1" r=".35"/>
<circle cx="129.6" cy="140.9" r=".35"/>
<circle cx="129.6" cy="94.2" r=".35"/>
<circle cx="123.2" cy="139.1" r=".35"/>
<circle cx="123.2" cy="92.4" r=".35"/>
<circle cx="94.7" cy="110.7" r=".35"/>
<circle cx="95.6" cy="158.3" r=".35"/>
<circle cx="95.6" cy="67.7" r=".35"/>
<circle cx="158.6" cy="39.5" r=".17"/>
<circle cx="164.4" cy="42.9" r=".35"/>
<circle cx="164.4" cy="85" r=".35"/>
<circle cx="158.6" cy="128.3" r=".17"/>
<circle cx="164.4" cy="131.7" r=".36"/>
</g>
<g fill="none" stroke="#1c1c1c" stroke-width=".18">
<path d="M157.1 42.9l.5-.5 1.1 1.1 1.2-1.1 1.1 1.1 1.1-1.1 .5 .5M186.5 45.7l-.6 .5 1.1 1.1-1.1 1.1 1.1 1.1-1.1 1.1 .6 .6M83.2 67.1h2.9M84.6 66.8v.3M84.6 67.8v1M86 68.2a2.86 2.86 0 0 0-2.8 0M157.1 85.1l.5-.6 1.1 1.1 1.2-1.1 1.1 1.1 1.1-1.1 .5 .6M186.5 87.8l-.6 .5 1.1 1.2-1.1 1.1 1.1 1.1-1.1 1.1 .6 .5M83.2 109.2h2.9M84.6 108.9v.3M84.6 110v.9M86 110.3a2.86 2.86 0 0 0-2.8 0"/>
<path d="M71.8 133.6l-.6 .5 1.1 1.1-1.1 1.1 1.1 1.1-1.1 1.1 .6 .6M157.1 131.8l.5-.6 1.1 1.1 1.2-1.1 1.1 1.1 1.1-1.1 .5 .6M186.5 134.5l-.6 .6 1.1 1-1.1 1.1 1.1 1.1-1.1 1.1 .6 .6M83.2 155.9h2.9M84.6 155.6v.3M84.6 156.7v.9M86 157a2.86 2.86 0 0 0-2.8 0"/>
</g>
<g fill="none" stroke="#262626" stroke-width=".18">
<path d="M133.2 58.5h1.9M134.2 58.5v1.8M82.8 72.2h3.7M83.4 72.8h2.5M83.9 73.3h1.5M84.5 73.9h.3M84.6 70.4v1.8M140.6 99.7h1.8M141.5 99.7v1.8M82.8 114.4h3.7M83.4 114.9h2.5M83.9 115.5h1.5"/>
<path d="M84.5 116h.3M84.6 112.5v1.9M84.6 159.2v1.9M138.7 147.3h1.9M139.7 147.3v1.9M82.8 161.1h3.7M83.4 161.6h2.5M83.9 162.2h1.5M84.5 162.7h.3"/>
</g>
<g font-size="3" fill="#0e0e0e">
<text x="136" y="36.8">0.8-1.5v 1.2a Analog Power Supply (AVdd - 1.25Nom)</text>
<text x="144.3" y="67">Address= 0x89/0x88</text>
<text x="137.8" y="78.9">0.8-0.8-1.5v 1.2a Digital Power Supply (DVdd - 1.0 Nom)</text>
<text x="144.3" y="109.2">Address= 0x8B/0x8A</text>
<text x="141.5" y="125.6">0.8-0.8-1.5v 1.2a Power Supply (VddPST - 1.25 Nom)</text>
<text x="146.1" y="155.9">Address= 0x8D/0x8C</text>
<text x="216.7" y="179.6">MPa/SSa Test Board</text>
<text x="247.9" y="179.6">MPa Power Supplies</text>
</g>
<g font-size="1.7">
<text x="24.6" y="23.4">1</text>
<text x="70.5" y="23.4">2</text>
<text x="116.3" y="23.4">3</text>
<text x="162.2" y="23.4">4</text>
<text x="208.1" y="23.4">5</text>
<text x="253.9" y="23.4">6</text>
<text x="3.3" y="44.2">A</text>
<text x="79.7" y="42.6">16</text>
<text x="79.7" y="44.4">15</text>
<text x="80.5" y="46.2">1</text>
<text x="84.1" y="47.2">In</text>
<text x="84.1" y="43.5">In</text>
<text x="84.1" y="45.3">In</text>
<text x="95.5" y="47.2">Out</text>
<text x="95.5" y="43.5">Out</text>
<text x="95.5" y="45.3">Out</text>
<text x="100.8" y="46.2">12</text>
<text x="100.8" y="42.6">14</text>
<text x="100.8" y="44.4">13</text>
<text x="153.1" y="47" transform="rotate(-90 153.1 47)">10</text>
<text x="164.1" y="47" transform="rotate(-90 164.1 47)">9</text>
<text x="167.8" y="47" transform="rotate(-90 167.8 47)">8</text>
<text x="274.8" y="44.2">A</text>
<text x="80.5" y="48.1">2</text>
<text x="80.5" y="49.9">3</text>
<text x="84.1" y="49">In</text>
<text x="84.1" y="50.8">In</text>
<text x="95.5" y="49">Out</text>
<text x="95.5" y="50.8">Out</text>
<text x="100.8" y="48.1">11</text>
<text x="100.8" y="49.9">10</text>
<text x="145.6" y="49.9">4</text>
<text x="145.6" y="51.8">5</text>
<text x="148.7" y="50.8">SDa</text>
<text x="148.7" y="52.7">SCl</text>
<text x="152.1" y="50.3">IN+</text>
<text x="163.3" y="50.3">IN- VBUS</text>
<text x="167.5" y="52.7">VS</text>
<text x="172.3" y="51.8">6</text>
<text x="80.5" y="59.1">4</text>
<text x="80.5" y="55.4">5</text>
<text x="84.1" y="60">En</text>
<text x="84.1" y="56.3">PG</text>
<text x="95" y="56.3">ADJ</text>
<text x="100.8" y="55.4">9</text>
<text x="145.6" y="59.1">2</text>
<text x="145.6" y="55.4">3</text>
<text x="148.7" y="60">A0</text>
<text x="148.7" y="56.3">Alert</text>
<text x="166" y="60">GND</text>
<text x="172.3" y="59.1">7</text>
<text x="83.7" y="62.2">SS</text>
<text x="84.3" y="65.4" transform="rotate(-90 84.3 65.4)">7</text>
<text x="87.2" y="62.2">NC</text>
<text x="87.9" y="65.4" transform="rotate(-90 87.9 65.4)">8</text>
<text x="90.7" y="62.2">GND1 GND</text>
<text x="97.1" y="65.4" transform="rotate(-90 97.1 65.4)">6</text>
<text x="145.6" y="60.9">1</text>
<text x="148.7" y="61.8">A1</text>
<text x="92.5" y="66.2" transform="rotate(-90 92.5 66.2)">17</text>
<text x="3.4" y="87.7">B</text>
<text x="79.7" y="84.7">16</text>
<text x="79.7" y="86.6">15</text>
<text x="80.5" y="88.4">1</text>
<text x="84.1" y="89.3">In</text>
<text x="84.1" y="85.6">In</text>
<text x="84.1" y="87.5">In</text>
<text x="95.5" y="89.3">Out</text>
<text x="95.5" y="85.6">Out</text>
<text x="95.5" y="87.5">Out</text>
<text x="100.8" y="88.4">12</text>
<text x="100.8" y="84.7">14</text>
<text x="100.8" y="86.6">13</text>
<text x="153.1" y="89.1" transform="rotate(-90 153.1 89.1)">10</text>
<text x="164.1" y="89.1" transform="rotate(-90 164.1 89.1)">9</text>
<text x="167.8" y="89.1" transform="rotate(-90 167.8 89.1)">8</text>
<text x="274.9" y="87.7">B</text>
<text x="80.5" y="90.2">2</text>
<text x="80.5" y="92">3</text>
<text x="84.1" y="91.1">In</text>
<text x="84.1" y="93">In</text>
<text x="95.5" y="91.1">Out</text>
<text x="95.5" y="93">Out</text>
<text x="100.8" y="90.2">11</text>
<text x="100.8" y="92">10</text>
<text x="145.6" y="92">4</text>
<text x="145.6" y="93.9">5</text>
<text x="148.7" y="93">SDa</text>
<text x="148.7" y="94.8">SCl</text>
<text x="152.1" y="92.4">IN+</text>
<text x="163.3" y="92.4">IN- VBUS</text>
<text x="167.5" y="94.8">VS</text>
<text x="172.3" y="93.9">6</text>
<text x="80.5" y="101.2">4</text>
<text x="80.5" y="97.5">5</text>
<text x="84.1" y="98.4">PG</text>
<text x="95" y="98.4">ADJ</text>
<text x="100.8" y="97.5">9</text>
<text x="145.6" y="101.2">2</text>
<text x="145.6" y="97.5">3</text>
<text x="148.7" y="98.4">Alert</text>
<text x="172.3" y="101.2">7</text>
<text x="83.7" y="104.3">SS</text>
<text x="84.1" y="102.1">En</text>
<text x="84.3" y="107.5" transform="rotate(-90 84.3 107.5)">7</text>
<text x="87.2" y="104.3">NC</text>
<text x="87.9" y="107.5" transform="rotate(-90 87.9 107.5)">8</text>
<text x="90.7" y="104.3">GND1 GND</text>
<text x="97.1" y="107.5" transform="rotate(-90 97.1 107.5)">6</text>
<text x="145.6" y="103">1</text>
<text x="148.7" y="103.9">A1</text>
<text x="148.7" y="102.1">A0</text>
<text x="166" y="102.1">GND</text>
<text x="92.5" y="108.3" transform="rotate(-90 92.5 108.3)">17</text>
<text x="3.4" y="131.2">C</text>
<text x="79.7" y="131.4">16</text>
<text x="100.8" y="131.4">14</text>
<text x="274.9" y="131.2">C</text>
<text x="79.7" y="133.2">15</text>
<text x="80.5" y="135.1">1</text>
<text x="80.5" y="136.9">2</text>
<text x="84.1" y="136">In</text>
<text x="84.1" y="137.8">In</text>
<text x="84.1" y="132.3">In</text>
<text x="84.1" y="134.2">In</text>
<text x="95.5" y="136">Out</text>
<text x="95.5" y="137.8">Out</text>
<text x="95.5" y="132.3">Out</text>
<text x="95.5" y="134.2">Out</text>
<text x="100.8" y="135.1">12</text>
<text x="100.8" y="136.9">11</text>
<text x="100.8" y="133.2">13</text>
<text x="153.1" y="135.8" transform="rotate(-90 153.1 135.8)">10</text>
<text x="164.1" y="135.8" transform="rotate(-90 164.1 135.8)">9</text>
<text x="167.8" y="135.8" transform="rotate(-90 167.8 135.8)">8</text>
<text x="80.5" y="138.7">3</text>
<text x="84.1" y="139.7">In</text>
<text x="95.5" y="139.7">Out</text>
<text x="100.8" y="138.7">10</text>
<text x="145.6" y="138.7">4</text>
<text x="145.6" y="140.6">5</text>
<text x="148.7" y="139.7">SDa</text>
<text x="148.7" y="141.5">SCl</text>
<text x="152.1" y="139.1">IN+</text>
<text x="163.3" y="139.1">IN- VBUS</text>
<text x="167.5" y="141.5">VS</text>
<text x="172.3" y="140.6">6</text>
<text x="80.5" y="147.9">4</text>
<text x="80.5" y="144.2">5</text>
<text x="84.1" y="148.8">En</text>
<text x="84.1" y="145.1">PG</text>
<text x="95" y="145.1">ADJ</text>
<text x="100.8" y="144.2">9</text>
<text x="145.6" y="149.7">1</text>
<text x="145.6" y="147.9">2</text>
<text x="145.6" y="144.2">3</text>
<text x="148.7" y="148.8">A0</text>
<text x="148.7" y="145.1">Alert</text>
<text x="166" y="148.8">GND</text>
<text x="172.3" y="147.9">7</text>
<text x="83.7" y="151">SS</text>
<text x="84.3" y="154.2" transform="rotate(-90 84.3 154.2)">7</text>
<text x="87.2" y="151">NC</text>
<text x="87.9" y="154.2" transform="rotate(-90 87.9 154.2)">8</text>
<text x="90.7" y="151">GND1 GND</text>
<text x="92.5" y="155" transform="rotate(-90 92.5 155)">17</text>
<text x="97.1" y="154.2" transform="rotate(-90 97.1 154.2)">6</text>
<text x="148.7" y="150.6">A1</text>
<text x="3.3" y="174.7">D</text>
<text x="210.3" y="178.1">Title</text>
<text x="274.8" y="174.7">D</text>
<text x="210.3" y="183.6">Size</text>
<text x="219.5" y="183.6">Number</text>
<text x="256.2" y="183.6">Revision</text>
<text x="210.3" y="189.1">Date:</text>
<text x="210.3" y="190.9">File:</text>
<text x="211.2" y="186.4">B</text>
<text x="218.6" y="190.9">D:\bartz\..\MPAPower.SchDoc</text>
<text x="218.6" y="189.1">8/14/2017</text>
<text x="247" y="189.1">Sheet 7 of</text>
<text x="247" y="190.9">Drawn By:</text>
<text x="24.6" y="193.7">1</text>
<text x="70.5" y="193.7">2</text>
<text x="116.3" y="193.7">3</text>
<text x="162.2" y="193.7">4</text>
<text x="208.1" y="193.7">5</text>
<text x="253.9" y="193.7">6</text>
</g>
<g font-size="1.7" fill="#262626">
<text x="195.7" y="39.9">AVddMPa</text>
<text x="51.6" y="43.5">Power_In</text>
<text x="71.8" y="42.6">Power_In</text>
<text x="172.3" y="48.1">VCC_3.3</text>
<text x="197.5" y="53.6">GND</text>
<text x="62.7" y="55.4">GND</text>
<text x="108.5" y="55.4">GND</text>
<text x="131" y="58.2">VCC_3.3</text>
<text x="136.7" y="60">GND</text>
<text x="213.1" y="56.3">AVMpa</text>
<text x="173.7" y="65.5">GND</text>
<text x="184.7" y="71">GND</text>
<text x="197.5" y="69.2">GND</text>
<text x="82.8" y="75.6">GND</text>
<text x="93.9" y="72.8">GND</text>
<text x="195.7" y="82">DVddMPa</text>
<text x="71.8" y="84.7">Power_In</text>
<text x="172.3" y="90.2">VCC_3.3</text>
<text x="197.5" y="95.7">GND</text>
<text x="62.7" y="97.5">GND</text>
<text x="108.5" y="97.5">GND</text>
<text x="138.4" y="99.4">VCC_3.3</text>
<text x="213.1" y="98.4">DVMpa</text>
<text x="173.7" y="107.6">GND</text>
<text x="184.7" y="113.1">GND</text>
<text x="197.5" y="111.3">GND</text>
<text x="82.8" y="117.7">GND</text>
<text x="92.9" y="115.8">GND</text>
<text x="71.8" y="131.4">Power_In</text>
<text x="194.9" y="128.7">VddPSTMPa</text>
<text x="172.3" y="136.9">VCC_3.3</text>
<text x="197.5" y="142.4">GND</text>
<text x="62.7" y="144.2">GND</text>
<text x="108.5" y="144.2">GND</text>
<text x="136.5" y="147">VCC_3.3</text>
<text x="213.1" y="145.1">PVMpa</text>
<text x="35.1" y="151.6">Power_En</text>
<text x="173.7" y="154.3">GND</text>
<text x="184.7" y="159.8">GND</text>
<text x="197.5" y="158">GND</text>
<text x="82.8" y="164.4">GND</text>
<text x="93.9" y="163.4">GND</text>
<text x="103" y="166.2">SDa</text>
<text x="103" y="169.9">SCl</text>
</g>
<g font-size="1.7" fill="#0e0e0e">
<text x="64.1" y="46.6" transform="rotate(-90 64.1 46.6)">+</text>
<text x="89.2" y="44.4">U26</text>
<text x="110" y="46.6" transform="rotate(-90 110 46.6)">+</text>
<text x="198.9" y="44.8" transform="rotate(-90 198.9 44.8)">+</text>
<text x="88.3" y="54.5">ADP1755</text>
<text x="158" y="54.5">U23</text>
<text x="175.1" y="54.9" transform="rotate(-90 175.1 54.9)">+</text>
<text x="152.5" y="63.6">INA226 - VSSOP</text>
<text x="198.9" y="60.3" transform="rotate(-90 198.9 60.3)">+</text>
<text x="86.1" y="66.8" transform="rotate(-90 86.1 66.8)">+</text>
<text x="64.1" y="88.7" transform="rotate(-90 64.1 88.7)">+</text>
<text x="89.2" y="85.6">U28</text>
<text x="110" y="88.7" transform="rotate(-90 110 88.7)">+</text>
<text x="198.9" y="86.9" transform="rotate(-90 198.9 86.9)">+</text>
<text x="87.4" y="95.7">ADP1755</text>
<text x="158" y="96.6">U25</text>
<text x="175.1" y="97" transform="rotate(-90 175.1 97)">+</text>
<text x="152.5" y="105.8">INA226 - VSSOP</text>
<text x="198.9" y="102.5" transform="rotate(-90 198.9 102.5)">+</text>
<text x="86.1" y="108.9" transform="rotate(-90 86.1 108.9)">+</text>
<text x="64.1" y="135.4" transform="rotate(-90 64.1 135.4)">+</text>
<text x="89.2" y="132.3">U27</text>
<text x="110" y="135.4" transform="rotate(-90 110 135.4)">+</text>
<text x="198.9" y="133.6" transform="rotate(-90 198.9 133.6)">+</text>
<text x="87.4" y="141.5">ADP1755</text>
<text x="158" y="143.3">U24</text>
<text x="175.1" y="143.7" transform="rotate(-90 175.1 143.7)">+</text>
<text x="198.9" y="149.2" transform="rotate(-90 198.9 149.2)">+</text>
<text x="86.1" y="155.6" transform="rotate(-90 86.1 155.6)">+</text>
<text x="152.5" y="152.5">INA226 - VSSOP</text>
<text x="256.1" y="189.1">8</text>
</g>
<g font-size="1.6" fill="#0e0e0e">
<text x="158.1" y="41.9">R121</text>
<text x="158.6" y="40">0.1</text>
<text x="66.3" y="47.2">C63</text>
<text x="72.7" y="47.2">R124</text>
<text x="112.2" y="46.3">C57</text>
<text x="188.3" y="46.3">R113</text>
<text x="201.1" y="45.4">C51</text>
<text x="66.3" y="50.1">10uF</text>
<text x="72.7" y="49">100k</text>
<text x="112.2" y="49.9">10uF</text>
<text x="188.3" y="49.4">50k</text>
<text x="192.9" y="52.7">R114</text>
<text x="201.1" y="48.3">10uF</text>
<text x="205.7" y="52.7">R110</text>
<text x="177.3" y="58.4">10uF</text>
<text x="177.3" y="55.4">C54</text>
<text x="188.3" y="59.1">R112</text>
<text x="192.9" y="54.5">40k</text>
<text x="205.7" y="54.5">10k</text>
<text x="188.3" y="62.2">50k</text>
<text x="201.1" y="63.8">10uF</text>
<text x="201.1" y="60.9">C49</text>
<text x="79" y="68.2">C60</text>
<text x="79.1" y="70.3">10uF</text>
<text x="157.8" y="84">R123</text>
<text x="158.6" y="82.2">0.1</text>
<text x="66.3" y="89.3">C65</text>
<text x="72.7" y="89.3">R126</text>
<text x="112.2" y="88.4">C59</text>
<text x="188.3" y="88.4">R120</text>
<text x="201.1" y="87.5">C53</text>
<text x="66.3" y="92.2">10uF</text>
<text x="72.7" y="91.1">100k</text>
<text x="112.2" y="92.1">10uF</text>
<text x="188.3" y="91.5">50k</text>
<text x="192.9" y="94.8">R119</text>
<text x="201.1" y="90.4">10uF</text>
<text x="205.7" y="94.8">R111</text>
<text x="177.3" y="100.5">10uF</text>
<text x="177.3" y="97.5">C56</text>
<text x="188.3" y="101.2">R116</text>
<text x="192.9" y="96.6">40k</text>
<text x="205.7" y="96.6">10k</text>
<text x="188.3" y="104.3">50k</text>
<text x="201.1" y="106">10uF</text>
<text x="201.1" y="103">C50</text>
<text x="79" y="110.4">C62</text>
<text x="79.1" y="112.4">10uF</text>
<text x="157.9" y="130.7">R122</text>
<text x="158.6" y="128.9">0.1</text>
<text x="66.3" y="136">C64</text>
<text x="72.7" y="137.8">100k</text>
<text x="72.7" y="136">R125</text>
<text x="112.2" y="135.1">C58</text>
<text x="188.3" y="135.1">R115</text>
<text x="201.1" y="137.1">10uF</text>
<text x="201.1" y="134.2">C52</text>
<text x="66.3" y="138.9">10uF</text>
<text x="112.2" y="138.7">10uF</text>
<text x="188.3" y="138.2">50k</text>
<text x="192.9" y="143.3">40k</text>
<text x="192.9" y="141.5">R118</text>
<text x="205.7" y="143.3">10k</text>
<text x="205.7" y="141.5">R109</text>
<text x="177.3" y="147.2">10uF</text>
<text x="177.3" y="144.2">C55</text>
<text x="188.3" y="147.9">R117</text>
<text x="201.1" y="149.7">C48</text>
<text x="188.3" y="151">50k</text>
<text x="201.1" y="152.7">10uF</text>
<text x="79.1" y="159.1">10uF</text>
<text x="80.1" y="156.1">C61</text>
</g>
<g font-size=".8" fill="#0e0e0e">
<text x="158.6" y="44.7">R0805</text>
<text x="72.7" y="50.6">R0805</text>
<text x="187.2" y="51.8">R0805</text>
<text x="192.9" y="57.9">R0805</text>
<text x="205.7" y="57.9">R0805</text>
<text x="187.2" y="64.7">R0805</text>
<text x="158.6" y="86.8">R0805</text>
<text x="72.7" y="92.7">R0805</text>
<text x="187.2" y="94">R0805</text>
<text x="192.9" y="100">R0805</text>
<text x="205.7" y="100">R0805</text>
<text x="187.2" y="106.8">R0805</text>
<text x="158.6" y="133.5">R0805</text>
<text x="72.7" y="139.4">R0805</text>
<text x="187.2" y="140.7">R0805</text>
<text x="192.9" y="146.7">R0805</text>
<text x="205.7" y="146.7">R0805</text>
<text x="187.2" y="153.5">R0805</text>
</g>
</svg>
